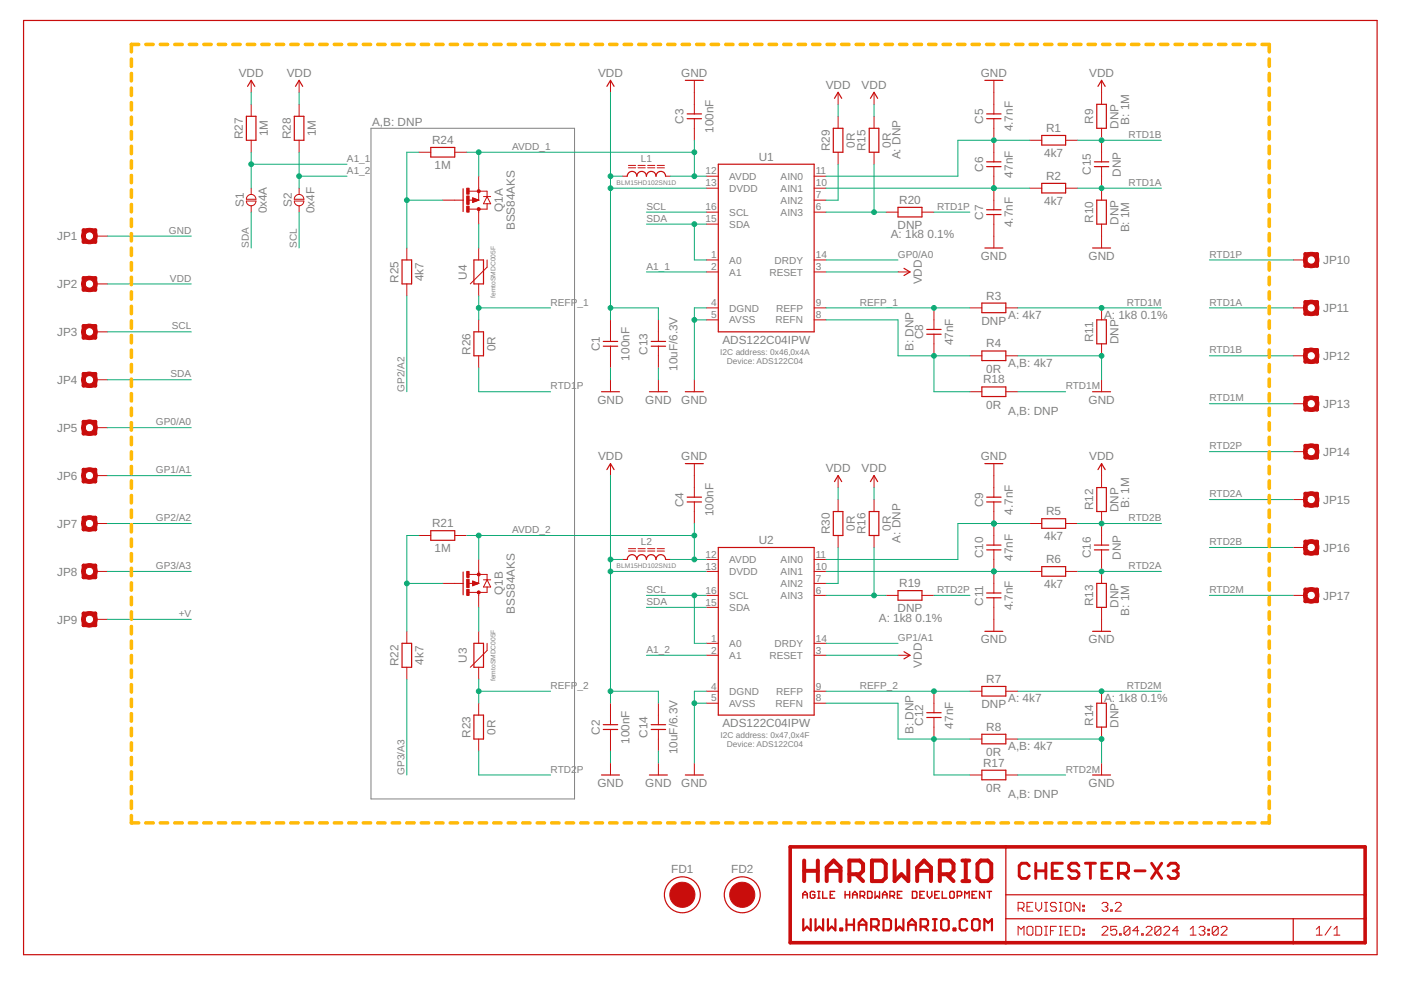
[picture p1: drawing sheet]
<svg xmlns="http://www.w3.org/2000/svg" width="297mm" height="210mm" viewBox="0 0 297 210" stroke-linecap="round" stroke-linejoin="round" font-family="sans-serif">
<path d="M78.7 27.2h43.1v142.2h-43.1z" fill="none" stroke="#808080" stroke-width=".21"/>
<g fill="none" stroke="#c90d0c" stroke-width=".61">
<path d="M218.2 183.6l-.5-.6h-1.1l-.5 .6v2.1l.5 .5h1.1l.5-.5M219.6 183v3.2M219.6 184.6h2.1M221.7 183v3.2M223.1 184.6h1.1M225.2 183h-2.1v3.2h2.1M228.7 183.6l-.5-.6h-1.1l-.5 .6v.5l.5 .5h1.1l.5 .6v.5l-.5 .5h-1.1l-.5-.5M230.1 183h2.2M231.2 183v3.2M233.6 184.6h1.1M235.8 183h-2.2v3.2h2.2M237.1 185.2h1.6l.6-.6v-1l-.6-.6h-1.6v3.2"/>
<path d="M238.2 185.2l1.1 1M240.6 184.6h2.2M244.2 183l2.1 3.2M246.3 183l-2.1 3.2M247.6 183.6l.6-.6h1.1l.5 .6v.5l-.5 .5M248.7 184.6h.6M249.3 184.6l.5 .6v.5l-.5 .5h-1.1l-.6-.5"/>
</g>
<g fill="none" stroke="#c90d0c" stroke-width=".21">
<path d="M53.3 17v2.6M63.4 17v2.6M129.4 17v2.6M147.2 17v7.2M177.7 19.6v2.5M185.3 19.6v2.5M210.7 17v7.2M233.6 17v5.1M53.3 22.1v2.6M53.3 29.7v2.6M53.3 39.9v1.3M63.4 22.1v2.6"/>
<path d="M63.4 29.7v2.6M63.4 39.9v1.3M88.8 32.3h2.5M96.4 32.3h2.6M101.5 37.4v5M132 37.4h1M133.2 35.6h1.6M133.2 35.1h1.6M135.3 35.6h1.5M135.3 35.1h1.5M137.3 35.6h1.5M137.3 35.1h1.5"/>
<path d="M139.3 35.6h1.6M139.3 35.1h1.6M141.1 37.4h1M147.2 25.2v4.5M149.8 39.9h2.5M149.8 37.4h2.5M172.6 39.9h2.6M172.6 37.4h2.6M177.7 24.7v2.5M177.7 32.3v2.5M185.3 24.7v2.5M185.3 32.3v2.5"/>
<path d="M210.7 25.2v9.1M210.7 35.3v9.2M218.3 39.9h2.6M218.3 29.7h2.6M225.9 39.9h2.6M225.9 29.7h2.6M233.6 27.2v7.1M233.6 35.3v7.1M20.2 50.1h2.6M52.2 42.6h2.1a1.02 1.02 0 0 1-1 1 1.02 1.02 0 0 1-1.1-1zM52.5 41.5a1.01 1.01 0 0 1 1.1-.2 1.01 1.01 0 0 1 .7 .9h-2.1zM53.3 43.6v1.4"/>
<path d="M62.4 42.6h2a1.02 1.02 0 0 1-1 1 1.02 1.02 0 0 1-1-1zM62.7 41.5a1.01 1.01 0 0 1 1.1-.2 1.01 1.01 0 0 1 .6 .9h-2zM63.4 43.6v1.4M86.3 52.6v2.5M93.9 42.4h4.3M99.5 42.4h2M99.5 40.5h3.8v1.2M100.2 41.9l1.3 .5-1.3 .5zM100.2 42.3l1.3 .1M100.2 42.2l1.3 .2M100.2 42.1l1.3 .3M101.5 44.3v3.2"/>
<path d="M101.5 52.6v2.5M101.5 42.4l-1.3 .4M101.5 42.4l-1.3 .3M101.5 42.4l-1.3 .2M102.5 41.7h1.5M103.3 43.2v1.1h-3.8M103.3 55.1v1.5l-3.6 3.6M103.3 41.7l.7 1.5h-1.5zM149.8 55.1h2.5M149.8 57.7h2.5M149.8 47.5h2.5M149.8 45h2.5"/>
<path d="M172.6 55.1h2.6M172.6 57.7h2.6M172.6 45h2.6M172.6 42.4h2.6M187.9 45h2.5M190.4 57.7h2.5M195.5 45h2.5M210.7 45.5v7.1M233.6 47.5v5.1M274.2 55.1h2.5M20.2 60.2h2.6M20.2 70.4h2.6"/>
<path d="M86.3 60.2v2.5M101.5 60.2v2.5M101.5 67.8v2.6M101.5 75.4v2.6M129.4 67.8v4.6M129.4 73.4v4.6M139.6 67.8v4.6M139.6 73.4v4.6M149.8 65.3h2.5M149.8 67.8h2.5M172.6 65.3h2.6M172.6 67.8h2.6"/>
<path d="M198 65.3v4.5M198 70.9v4.5M205.6 75.4h2.6M205.6 65.3h2.6M213.3 75.4h2.5M213.3 65.3h2.5M233.6 65.3v2.5M233.6 72.9v2.5M274.2 75.4h2.5M274.2 65.3h2.5M20.2 90.7h2.6M20.2 80.5h2.6"/>
<path d="M129.4 80.5v2.6M129.4 98.3v2.5M139.6 80.5v2.6M147.2 80.5v2.6M147.2 98.3v7.1M205.6 83.1h2.6M210.7 98.3v7.1M213.3 83.1h2.5M233.6 80.5v2.6M233.6 98.3v5.1M274.2 95.8h2.5M274.2 85.6h2.5"/>
<path d="M20.2 100.8h2.6M20.2 111h2.6M88.8 113.5h2.5M96.4 113.5h2.6M101.5 118.6v5.1M132 118.6h1M133.2 116.8h1.6M133.2 116.3h1.6M135.3 116.8h1.5M135.3 116.3h1.5M137.3 116.8h1.5M137.3 116.3h1.5"/>
<path d="M139.3 116.8h1.6M139.3 116.3h1.6M141.1 118.6h1M147.2 106.4v4.6M149.8 118.6h2.5M172.6 118.6h2.6M177.7 100.8v2.6M177.7 105.9v2.6M177.7 113.5v2.6M185.3 100.8v2.6M185.3 105.9v2.6M185.3 113.5v2.6"/>
<path d="M210.7 106.4v9.2M210.7 116.6v9.1M218.3 111h2.6M225.9 111h2.6M233.6 108.5v7.1M233.6 116.6v7.1M274.2 116.1h2.5M274.2 105.9h2.5M20.2 121.2h2.6M20.2 131.3h2.6M86.3 133.9v2.5M93.9 123.7h4.3"/>
<path d="M99.5 123.7h2M99.5 121.8h3.8v1.1M100.2 123.2l1.3 .5-1.3 .5zM100.2 123.6l1.3 .1M100.2 123.4l1.3 .3M100.2 123.3l1.3 .4M101.5 125.6v3.2M101.5 133.9v2.5M101.5 123.7l-1.3 .4M101.5 123.7l-1.3 .3M101.5 123.7l-1.3 .1M102.5 122.9h1.5"/>
<path d="M103.3 124.5v1.1h-3.8M103.3 122.9l.7 1.6h-1.5zM103.3 136.4v1.5l-3.6 3.6M149.8 121.2h2.5M149.8 126.2h2.5M149.8 138.9h2.5M149.8 136.4h2.5M149.8 128.8h2.5M172.6 121.2h2.6M172.6 126.2h2.6M172.6 138.9h2.6M172.6 136.4h2.6"/>
<path d="M172.6 123.7h2.6M187.9 126.2h2.5M190.4 138.9h2.5M195.5 126.2h2.5M210.7 126.7v7.2M218.3 121.2h2.6M225.9 121.2h2.6M233.6 128.8v5.1M274.2 126.2h2.5M86.3 141.5v2.5M101.5 141.5v2.5M101.5 149.1v2.5"/>
<path d="M101.5 156.7v2.5M129.4 149.1v4.5M129.4 154.7v4.5M139.6 149.1v4.5M139.6 154.7v4.5M149.8 149.1h2.5M149.8 146.6h2.5M172.6 149.1h2.6M172.6 146.6h2.6M198 146.6v4.5M198 152.1v4.6M205.6 146.6h2.6"/>
<path d="M205.6 156.7h2.6M213.3 146.6h2.5M213.3 156.7h2.5M233.6 146.6v2.5M233.6 154.2v2.5M129.4 161.8v2.5M139.6 161.8v2.5M147.2 161.8v2.5M205.6 164.3h2.6M213.3 164.3h2.5M233.6 161.8v2.5M215.9 192.6h.9l.3-.3v-.7l-.3-.3h-.9v1.9"/>
<path d="M215.9 198.3v-1.9l.6 .6 .6-.6v1.9M216.5 192.6l.6 .6M217.7 196.7l.3-.3h.7l.3 .3v1.3l-.3 .3h-.7l-.3-.3zM217.7 192.3h.7M219 191.3h-1.3v1.9h1.3M219.6 196.4h.9l.4 .3v1.3l-.4 .3h-.9zM219.6 191.3v1.3l.6 .6 .7-.6v-1.3M221.5 198.3h.6M221.5 196.4h.6M221.5 191.3h.6M221.5 193.2h.6M221.8 191.3v1.9"/>
<path d="M221.8 196.4v1.9M222.7 197.3h.7M224 196.4h-1.3v1.9M224 191.6l-.3-.3h-.7l-.3 .3v.3l.3 .4h.7l.3 .3v.3l-.3 .3h-.7l-.3-.3M224.6 198.3h.6M224.6 196.4h.6M224.6 191.3h.6M224.6 193.2h.6M224.9 191.3v1.9M224.9 196.4v1.9M225.8 197.3h.7M226.1 191.3h.7l.3 .3v1.3l-.3 .3h-.7l-.3-.3v-1.3z"/>
<path d="M227.1 196.4h-1.3v1.9h1.3M227.7 196.4h.9l.4 .3v1.3l-.4 .3h-.9zM229 191.3v1.9l-1.3-1.9v1.9M229.6 198h.3v.3h-.3zM229.6 197h.3v.3h-.3zM229.6 191.9h.3v.4h-.3zM229.6 192.9h.3v.3h-.3zM233.6 196.7l.4-.3h.6l.3 .3v.3l-1.3 1.3h1.3M233.6 191.6l.4-.3h.6l.3 .3v.3l-.3 .4M234.3 192.3h.3M234.6 192.3l.3 .3v.3l-.3 .3h-.6l-.4-.3M235.5 192.9h.3v.3h-.3z"/>
<path d="M236.5 191.6l.2-.3h.7l.3 .3v.3l-1.2 1.3h1.2M236.8 196.4h-1.3v.9l.6-.3h.4l.3 .3v.7l-.3 .3h-.7l-.3-.3M237.4 198h.3v.3h-.3zM239.6 196.7v1.3l-.4 .3h-.6l-.3-.3M239.6 196.7l-.4-.3h-.6l-.3 .3v1.3M239.6 196.7l-1.3 1.3M241.4 197.3h-1.2l.9-.9v1.9M242.1 198h.3v.3h-.3zM243 196.7l.3-.3h.6l.3 .3v.3l-1.2 1.3h1.2M246.1 196.7v1.3l-.3 .3h-.6l-.3-.3M246.1 196.7l-.3-.3h-.6l-.3 .3v1.3M246.1 196.7l-1.2 1.3"/>
<path d="M246.7 196.7l.4-.3h.6l.3 .3v.3l-1.3 1.3h1.3M249.9 197.3h-1.3l1-.9v1.9M252.3 198.3h1.3M252.3 197l.7-.6v1.9M254.2 196.7l.3-.3h.7l.3 .3v.3l-.3 .3M254.8 197.3h.4M255.2 197.3l.3 .4v.3l-.3 .3h-.7l-.3-.3M256.1 198h.3v.3h-.3zM256.1 197h.3v.3h-.3zM258.3 196.7v1.3l-.3 .3h-.7l-.3-.3M258.3 196.7l-.3-.3h-.7l-.3 .3v1.3M258.3 196.7l-1.3 1.3"/>
<path d="M258.9 196.7l.3-.3h.6l.3 .3v.3l-1.2 1.3h1.2M279.1 198.3h1.2M279.1 197l.6-.6v1.9M282.2 196.4l-1.3 1.9M282.8 198.3h1.3M282.8 197l.7-.6v1.9"/>
</g>
<g fill="none" stroke="#c90d0c" stroke-width=".76">
<path d="M17.7 58.9h2.5v2.6h-2.5zM17.7 48.8h2.5v2.5h-2.5zM276.7 53.8h2.6v2.6h-2.6zM17.7 69.1h2.5v2.5h-2.5zM17.7 79.2h2.5v2.6h-2.5zM276.7 64h2.6v2.5h-2.6zM276.7 74.2h2.6v2.5h-2.6zM17.7 89.4h2.5v2.5h-2.5zM17.7 99.6h2.5v2.5h-2.5zM276.7 84.3h2.6v2.6h-2.6zM276.7 94.5h2.6v2.5h-2.6zM17.7 109.7h2.5v2.6h-2.5z"/>
<path d="M17.7 119.9h2.5v2.5h-2.5zM276.7 104.6h2.6v2.6h-2.6zM276.7 114.8h2.6v2.5h-2.6zM17.7 130h2.5v2.6h-2.5zM276.7 125h2.6v2.5h-2.6zM167.5 179.6h121.9v20.3h-121.9z"/>
</g>
<g fill="none" stroke="#c90d0c" stroke-width=".25">
<path d="M5 4.3h287v198.1h-287zM52.5 18.3l.8-1.3 .7 1.3M62.7 18.3l.7-1.3 .8 1.3M128.7 18.3l.7-1.3 .8 1.3M145.3 17h3.8M208.8 17h3.8M232.8 18.3l.8-1.3 .7 1.3M52.2 24.7h2.1v5h-2.1zM62.4 24.7h2v5h-2zM91.3 31.3h5.1v2h-5.1zM133 37.4a1.02 1.02 0 0 1 1-1.1 1.02 1.02 0 0 1 1 1.1 1.02 1.02 0 0 1 1-1.1 1.02 1.02 0 0 1 1.1 1.1 1.02 1.02 0 0 1 1-1.1 1.02 1.02 0 0 1 1 1.1 1.02 1.02 0 0 1 1-1.1 1.02 1.02 0 0 1 1 1.1M145.7 25.2h3"/>
<path d="M145.7 24.2h3M152.3 34.8h20.3v35.6h-20.3zM176.7 27.2h2v5.1h-2zM176.9 20.8l.8-1.2 .8 1.2M184.3 27.2h2v5.1h-2zM184.6 20.8l.7-1.2 .8 1.2M209.2 25.2h3M209.2 24.2h3M209.2 35.3h3M209.2 34.3h3M220.9 28.7h5v2.1h-5zM220.9 38.9h5v2h-5z"/>
<path d="M232 35.3h3.1M232 34.3h3.1M232.5 22.1h2.1v5.1h-2.1zM85.2 55.1h2.1v5.1h-2.1zM98.2 40v4.9M100.5 55.1h2v5.1h-2zM190.4 44h5.1v2h-5.1zM191.7 56.9l1.2 .8-1.2 .7M208.8 52.6h3.8M209.2 45.5h3M209.2 44.5h3M231.6 52.6h3.9"/>
<path d="M232.5 42.4h2.1v5.1h-2.1zM100.5 70.4h2v5h-2zM127.9 73.4h3.1M127.9 72.4h3.1M138.1 73.4h3M138.1 72.4h3M196.5 70.9h3M196.5 69.8h3M208.2 64.3h5.1v2h-5.1zM208.2 74.4h5.1v2.1h-5.1zM232.5 67.8h2.1v5.1h-2.1zM127.5 83.1h3.8"/>
<path d="M128.7 99.6l.7-1.3 .8 1.3M137.7 83.1h3.8M145.3 83.1h3.8M145.3 98.3h3.8M208.2 82h5.1v2.1h-5.1zM208.8 98.3h3.8M231.6 83.1h3.9M232.8 99.6l.8-1.3 .7 1.3M91.3 112.5h5.1v2.1h-5.1zM133 118.6a1.02 1.02 0 0 1 1-1 1.02 1.02 0 0 1 1 1 1.02 1.02 0 0 1 1-1 1.02 1.02 0 0 1 1.1 1 1.02 1.02 0 0 1 1-1 1.02 1.02 0 0 1 1 1 1.02 1.02 0 0 1 1-1 1.02 1.02 0 0 1 1 1M145.7 106.4h3M145.7 105.4h3"/>
<path d="M152.3 116.1h20.3v35.5h-20.3zM176.7 108.5h2v5h-2zM176.9 102.1l.8-1.3 .8 1.3M184.3 108.5h2v5h-2zM184.6 102.1l.7-1.3 .8 1.3M209.2 106.4h3M209.2 105.4h3M209.2 116.6h3M209.2 115.6h3M220.9 110h5v2h-5zM232 116.6h3.1M232 115.6h3.1"/>
<path d="M232.5 103.4h2.1v5.1h-2.1zM85.2 136.4h2.1v5.1h-2.1zM98.2 121.3v4.8M100.5 136.4h2v5.1h-2zM190.4 125.2h5.1v2.1h-5.1zM191.7 138.2l1.2 .7-1.2 .8M208.8 133.9h3.8M209.2 126.7h3M209.2 125.7h3M220.9 120.1h5v2.1h-5zM231.6 133.9h3.9M232.5 123.7h2.1v5.1h-2.1z"/>
<path d="M100.5 151.6h2v5.1h-2zM127.9 154.7h3.1M127.9 153.6h3.1M138.1 154.7h3M138.1 153.6h3M196.5 152.1h3M196.5 151.1h3M208.2 145.5h5.1v2.1h-5.1zM208.2 155.7h5.1v2h-5.1zM232.5 149.1h2.1v5.1h-2.1zM127.5 164.3h3.8M137.7 164.3h3.8"/>
<path d="M145.3 164.3h3.8M208.2 163.3h5.1v2h-5.1zM213.3 179.6v20.3M231.6 164.3h3.9M213.3 189.7h76.1M213.3 194.8h76.1M274.2 194.8v5.1"/>
<circle cx="144.7" cy="189.7" r="3.8"/>
<circle cx="157.4" cy="189.7" r="3.8"/>
</g>
<g fill="none" stroke="#c90d0c" stroke-width=".85">
<path d="M170.5 182.5v4.3M170.5 184.6h2.9M173.4 182.5v4.3M175.3 184.6h2.9M175.3 186.8v-2.9l1.4-1.4 1.5 1.4v2.9M180.1 185.4h2.2l.7-.8v-1.4l-.7-.7h-2.2v4.3M181.5 185.4l1.5 1.4M184.9 182.5h2.1l.8 .7v2.9l-.8 .7h-2.1zM189.7 182.5v4.3l1.4-1.4 1.5 1.4v-4.3M194.5 184.6h2.9M194.5 186.8v-2.9l1.4-1.4 1.5 1.4v2.9M199.3 185.4h2.1l.8-.8v-1.4l-.8-.7h-2.1v4.3"/>
<path d="M200.7 185.4l1.5 1.4M204 182.5h1.5M204 186.8h1.5M204.8 182.5v4.3M208 182.5h1.4l.8 .7v2.9l-.8 .7h-1.4l-.8-.7v-2.9z"/>
</g>
<g fill="none" stroke="#c90d0c" stroke-width=".3">
<path d="M170.2 190.4v-.9l.5-.5 .5 .5v.9M170.2 189.7h1M172.8 189.2l-.3-.2h-.5l-.2 .2v1l.2 .2h.5l.3-.2v-.5h-.5M173.4 189h.5M173.4 190.4h.5M173.6 189v1.4M174.4 189v1.4h1M176 189.7h.5M177 189h-1v1.4h1M179.2 189.7h.9M179.2 189v1.4M180.1 189v1.4"/>
<path d="M180.8 189.7h.9M180.8 190.4v-.9l.5-.5 .4 .5v.9M182.4 189.9h.7l.2-.2v-.5l-.2-.2h-.7v1.4M182.8 189.9l.5 .5M183.9 189h.8l.2 .2v1l-.2 .2h-.8zM185.5 189v1.4l.5-.5 .5 .5v-1.4M187.1 189.7h1M187.1 190.4v-.9l.5-.5 .5 .5v.9M188.7 189.9h.7l.3-.2v-.5l-.3-.2h-.7v1.4M189.2 189.9l.5 .5M190.3 189.7h.5M191.2 189h-.9v1.4h.9"/>
<path d="M193.4 189h.8l.2 .2v1l-.2 .2h-.8zM195 189.7h.5M196 189h-1v1.4h1M196.6 189v.9l.5 .5 .5-.5v-.9M198.2 189.7h.5M199.2 189h-1v1.4h1M199.8 189v1.4h.9M201.6 189h.5l.2 .2v1l-.2 .2h-.5l-.2-.2v-1zM202.9 189.9h.8l.2-.2v-.5l-.2-.2h-.8v1.4M204.5 190.4v-1.4l.5 .5 .5-.5v1.4M206.1 189.7h.5M207.1 189h-1v1.4h1"/>
<path d="M208.7 189v1.4l-1-1.4v1.4M209.3 189h.9M209.8 189v1.4"/>
</g>
<g fill="none" stroke="#c90d0c" stroke-width=".47">
<path d="M170.3 194.9v2.4l.8-.8 .8 .8v-2.4M172.9 194.9v2.4l.8-.8 .8 .8v-2.4M175.5 194.9v2.4l.8-.8 .8 .8v-2.4M178.2 196.9h.4v.4h-.4zM179.5 194.9v2.4M179.5 196.1h1.6M181.1 194.9v2.4M182.1 196.1h1.6M182.1 197.3v-1.6l.8-.8 .8 .8v1.6M184.7 196.5h1.2l.4-.4v-.8l-.4-.4h-1.2v2.4M185.5 196.5l.8 .8M187.3 194.9h1.2l.4 .4v1.6l-.4 .4h-1.2z"/>
<path d="M189.9 194.9v2.4l.8-.8 .8 .8v-2.4M192.6 196.1h1.6M192.6 197.3v-1.6l.8-.8 .8 .8v1.6M195.2 196.5h1.2l.4-.4v-.8l-.4-.4h-1.2v2.4M196 196.5l.8 .8M197.8 197.3h.8M197.8 194.9h.8M198.2 194.9v2.4M199.5 195.3l.4-.4h.8l.4 .4v1.6l-.4 .4h-.8l-.4-.4zM202.2 196.9h.4v.4h-.4zM205.1 195.3l-.4-.4h-.8l-.4 .4v1.6l.4 .4h.8l.4-.4M206.1 195.3l.4-.4h.8l.4 .4v1.6l-.4 .4h-.8l-.4-.4z"/>
<path d="M208.7 197.3v-2.4l.8 .8 .8-.8v2.4"/>
</g>
<g fill="#c90d0c" stroke="#c90d0c" stroke-width=".21">
<path d="M17.8 59.1a1.65 1.65 0 0 1 2.6 .2 1.65 1.65 0 0 1-1 2.5 1.65 1.65 0 0 1-2.1-1.6h.8a.9 .9 0 0 1 1.3-.8 .9 .9 0 0 1 .1 1.5 .9 .9 0 0 1-1.4-.5v-.2h-.8l.1-.4z" fill-rule="evenodd"/>
<path d="M17.8 89.6a1.65 1.65 0 0 1 2.6 .2 1.65 1.65 0 0 1-1 2.5 1.65 1.65 0 0 1-2.1-1.6h.8a.9 .9 0 0 1 1.3-.8 .9 .9 0 0 1 .1 1.5 .9 .9 0 0 1-1.4-.5v-.2h-.8l.1-.4z" fill-rule="evenodd"/>
<path d="M17.8 99.7a1.65 1.65 0 0 1 2.6 .3 1.65 1.65 0 0 1-1 2.4 1.65 1.65 0 0 1-2.1-1.6h.8a.89 .89 0 0 1 1.3-.7 .89 .89 0 0 1 .1 1.5 .89 .89 0 0 1-1.4-.6v-.2h-.8l.1-.4z" fill-rule="evenodd"/>
<path d="M17.8 109.9a1.65 1.65 0 0 1 2.6 .2 1.65 1.65 0 0 1-1 2.5 1.65 1.65 0 0 1-2.1-1.6h.8a.89 .89 0 0 1 1.3-.8 .89 .89 0 0 1 .1 1.5 .89 .89 0 0 1-1.4-.5v-.2h-.8l.1-.4z" fill-rule="evenodd"/>
<path d="M17.8 120a1.65 1.65 0 0 1 2.6 .3 1.65 1.65 0 0 1-1 2.4 1.65 1.65 0 0 1-2.1-1.5h.8a.89 .89 0 0 1 1.3-.8 .89 .89 0 0 1 .1 1.5 .89 .89 0 0 1-1.4-.5v-.2h-.8l.1-.5z" fill-rule="evenodd"/>
<path d="M17.8 48.9a1.65 1.65 0 0 1 2.6 .3 1.65 1.65 0 0 1-1 2.4 1.65 1.65 0 0 1-2.1-1.5h.8a.89 .89 0 0 1 1.3-.8 .89 .89 0 0 1 .1 1.5 .89 .89 0 0 1-1.4-.5v-.2h-.8l.1-.5z" fill-rule="evenodd"/>
<path d="M17.8 79.4a1.65 1.65 0 0 1 2.6 .3 1.65 1.65 0 0 1-1 2.4 1.65 1.65 0 0 1-2.1-1.6h.8a.9 .9 0 0 1 1.3-.7 .9 .9 0 0 1 .1 1.5 .9 .9 0 0 1-1.4-.5v-.3h-.8l.1-.4z" fill-rule="evenodd"/>
<path d="M17.8 69.2a1.65 1.65 0 0 1 2.6 .3 1.65 1.65 0 0 1-1 2.4 1.65 1.65 0 0 1-2.1-1.5h.8a.9 .9 0 0 1 1.3-.8 .9 .9 0 0 1 .1 1.5 .9 .9 0 0 1-1.4-.5v-.2h-.8l.1-.4z" fill-rule="evenodd"/>
<path d="M276.8 125.1a1.66 1.66 0 0 1 2.6 .3 1.66 1.66 0 0 1-.9 2.4 1.66 1.66 0 0 1-2.1-1.6h.7a.89 .89 0 0 1 1.3-.7 .89 .89 0 0 1 .2 1.5 .89 .89 0 0 1-1.5-.6v-.2h-.7z" fill-rule="evenodd"/>
<path d="M276.8 114.9a1.66 1.66 0 0 1 2.6 .3 1.66 1.66 0 0 1-.9 2.5 1.66 1.66 0 0 1-2.1-1.6h.7a.89 .89 0 0 1 1.3-.8 .89 .89 0 0 1 .2 1.5 .89 .89 0 0 1-1.5-.5v-.2h-.7z" fill-rule="evenodd"/>
<path d="M276.8 104.8a1.66 1.66 0 0 1 2.6 .3 1.66 1.66 0 0 1-.9 2.4 1.66 1.66 0 0 1-2.1-1.6h.7a.89 .89 0 0 1 1.3-.8 .89 .89 0 0 1 .2 1.5 .89 .89 0 0 1-1.5-.5v-.2h-.7z" fill-rule="evenodd"/>
<path d="M276.8 94.6a1.66 1.66 0 0 1 2.6 .3 1.66 1.66 0 0 1-.9 2.5 1.66 1.66 0 0 1-2.1-1.6h.7a.89 .89 0 0 1 1.3-.8 .89 .89 0 0 1 .2 1.5 .89 .89 0 0 1-1.5-.5v-.2h-.7z" fill-rule="evenodd"/>
<path d="M276.8 84.5a1.66 1.66 0 0 1 2.6 .2 1.66 1.66 0 0 1-.9 2.5 1.66 1.66 0 0 1-2.1-1.6h.7a.9 .9 0 0 1 1.3-.8 .9 .9 0 0 1 .2 1.5 .9 .9 0 0 1-1.5-.5v-.2h-.7z" fill-rule="evenodd"/>
<path d="M276.8 74.3a1.66 1.66 0 0 1 2.6 .3 1.66 1.66 0 0 1-.9 2.4 1.66 1.66 0 0 1-2.1-1.6h.7a.9 .9 0 0 1 1.3-.7 .9 .9 0 0 1 .2 1.5 .9 .9 0 0 1-1.5-.5v-.3h-.7z" fill-rule="evenodd"/>
<path d="M276.8 64.2a1.66 1.66 0 0 1 2.6 .2 1.66 1.66 0 0 1-.9 2.5 1.66 1.66 0 0 1-2.1-1.6h.7a.9 .9 0 0 1 1.3-.8 .9 .9 0 0 1 .2 1.5 .9 .9 0 0 1-1.5-.5v-.2h-.7z" fill-rule="evenodd"/>
<path d="M276.8 54a1.66 1.66 0 0 1 2.6 .3 1.66 1.66 0 0 1-.9 2.4 1.66 1.66 0 0 1-2.1-1.6h.7a.9 .9 0 0 1 1.3-.7 .9 .9 0 0 1 .2 1.5 .9 .9 0 0 1-1.5-.5v-.3h-.7z" fill-rule="evenodd"/>
<path d="M17.8 130.2a1.65 1.65 0 0 1 2.6 .2 1.65 1.65 0 0 1-1 2.5 1.65 1.65 0 0 1-2.1-1.6h.8a.89 .89 0 0 1 1.3-.8 .89 .89 0 0 1 .1 1.5 .89 .89 0 0 1-1.4-.5v-.2h-.8l.1-.4z" fill-rule="evenodd"/>
<circle cx="144.7" cy="189.7" r="2.67"/>
<circle cx="157.4" cy="189.7" r="2.67"/>
<circle cx="101.5" cy="121.8" r=".33"/>
<circle cx="101.5" cy="125.6" r=".33"/>
<circle cx="101.5" cy="40.5" r=".33"/>
<circle cx="101.5" cy="44.3" r=".33"/>
</g>
<g fill="#c90d0c" stroke="#c90d0c" stroke-width=".21">
<path d="M99 125h.5v1.2h-.5z"/>
<path d="M99 121.2h.5v1.2h-.5z"/>
<path d="M99 122.8h.5v1.8h-.5z"/>
<path d="M99 43.7h.5v1.3h-.5z"/>
<path d="M99 39.9h.5v1.3h-.5z"/>
<path d="M99 41.6h.5v1.7h-.5z"/>
</g>
<g fill="none" stroke="#0dab76" stroke-width=".21">
<path d="M53.3 19.6v2.5M63.4 19.6v2.5M129.4 19.6v48.2M53.3 32.3v7.6M53.3 34.8h20.3M63.4 37.4h10.2M63.4 32.3v7.6M88.8 32.3h-2.5v20.3M99 32.3h48.2M101.5 32.3v5.1M129.4 39.9h20.4M129.4 37.4h2.6"/>
<path d="M142.1 37.4h7.7M147.2 29.7v7.7M175.2 39.9h43.1M177.7 22.1v2.6M177.7 34.8v7.6h-2.5M185.3 22.1v2.6M185.3 34.8v10.2M218.3 29.7h-15.2v7.7h-27.9M228.5 39.9h17.8M228.5 29.7h17.8M22.8 50.1h17.8M53.3 45v7.6"/>
<path d="M63.4 45v7.6M86.3 42.4h7.6M101.5 47.5v5.1M137.1 57.7h12.7M137.1 47.5h12.7M137.1 45h12.7M147.2 47.5v7.6h2.6M175.2 57.7h15.2M175.2 55.1h15.2M175.2 45h12.7M198 45h7.6M256.4 55.1h17.8"/>
<path d="M22.8 60.2h17.8M22.8 70.4h17.8M86.3 62.7v20.4M101.5 65.3h15.2M101.5 62.7v5.1M101.5 78v5.1h15.2M129.4 65.3h10.2v2.5M129.4 78v2.5M139.6 78v2.5M147.2 67.8h2.6M149.8 65.3h-2.6v15.2M175.2 65.3h30.4"/>
<path d="M175.2 67.8h15.2v7.6h15.2M198 75.4v7.7h7.6M215.8 65.3h30.5M215.8 75.4h17.8v5.1M256.4 65.3h17.8M256.4 75.4h17.8M22.8 80.5h17.8M22.8 90.7h17.8M215.8 83.1h10.1M256.4 85.6h17.8M256.4 95.8h17.8M22.8 100.8h17.8"/>
<path d="M22.8 111h17.8M88.8 113.5h-2.5v20.4M99 113.5h48.2M101.5 113.5v5.1M129.4 100.8v48.3M129.4 118.6h2.6M142.1 118.6h7.7M147.2 111v7.6M177.7 103.4v2.5M177.7 116.1v7.6h-2.5M185.3 103.4v2.5M185.3 116.1v10.1"/>
<path d="M218.3 111h-15.2v7.6h-27.9M228.5 111h17.8M256.4 116.1h17.8M256.4 105.9h17.8M22.8 121.2h17.8M22.8 131.3h17.8M86.3 123.7h7.6M101.5 128.8v5.1M129.4 121.2h20.4M137.1 138.9h12.7M137.1 128.8h12.7M137.1 126.2h12.7"/>
<path d="M147.2 126.2v10.2h2.6M175.2 121.2h43.1M175.2 138.9h15.2M175.2 126.2h12.7M175.2 136.4h15.2M198 126.2h7.6M228.5 121.2h17.8M256.4 126.2h17.8M86.3 144v20.3M101.5 146.6h15.2M101.5 144v5.1M101.5 159.2v5.1h15.2"/>
<path d="M129.4 159.2v2.6M129.4 146.6h10.2v2.5M139.6 159.2v2.6M147.2 149.1h2.6M149.8 146.6h-2.6v15.2M175.2 146.6h30.4M175.2 149.1h15.2v7.6h15.2M198 156.7v7.6h7.6M215.8 156.7h17.8v5.1M215.8 146.6h30.5M215.8 164.3h10.1"/>
</g>
<g fill="#0dab76" stroke="#0dab76" stroke-width=".21">
<circle cx="147.2" cy="67.8" r=".51"/>
<circle cx="233.6" cy="75.4" r=".51"/>
<circle cx="147.2" cy="149.1" r=".51"/>
<circle cx="233.6" cy="156.7" r=".51"/>
<circle cx="129.4" cy="37.4" r=".51"/>
<circle cx="129.4" cy="39.9" r=".51"/>
<circle cx="129.4" cy="65.3" r=".51"/>
<circle cx="129.4" cy="118.6" r=".51"/>
<circle cx="129.4" cy="121.2" r=".51"/>
<circle cx="129.4" cy="146.6" r=".51"/>
<circle cx="147.2" cy="47.5" r=".51"/>
<circle cx="147.2" cy="126.2" r=".51"/>
<circle cx="147.2" cy="37.4" r=".51"/>
<circle cx="147.2" cy="32.3" r=".51"/>
<circle cx="101.5" cy="32.3" r=".51"/>
<circle cx="210.7" cy="29.7" r=".51"/>
<circle cx="210.7" cy="39.9" r=".51"/>
<circle cx="198" cy="65.3" r=".51"/>
<circle cx="101.5" cy="65.3" r=".51"/>
<circle cx="198" cy="75.4" r=".51"/>
<circle cx="233.6" cy="39.9" r=".51"/>
<circle cx="233.6" cy="29.7" r=".51"/>
<circle cx="233.6" cy="65.3" r=".51"/>
<circle cx="147.2" cy="118.6" r=".51"/>
<circle cx="147.2" cy="113.5" r=".51"/>
<circle cx="101.5" cy="113.5" r=".51"/>
<circle cx="210.7" cy="111" r=".51"/>
<circle cx="210.7" cy="121.2" r=".51"/>
<circle cx="198" cy="146.6" r=".51"/>
<circle cx="101.5" cy="146.6" r=".51"/>
<circle cx="198" cy="156.7" r=".51"/>
<circle cx="233.6" cy="111" r=".51"/>
<circle cx="233.6" cy="121.2" r=".51"/>
<circle cx="233.6" cy="146.6" r=".51"/>
<circle cx="185.3" cy="126.2" r=".51"/>
<circle cx="185.3" cy="45" r=".51"/>
<circle cx="86.3" cy="123.7" r=".51"/>
<circle cx="86.3" cy="42.4" r=".51"/>
<circle cx="63.4" cy="37.4" r=".51"/>
<circle cx="53.3" cy="34.8" r=".51"/>
</g>
<g fill="none" stroke="#ffba08" stroke-width=".76">
<path d="M27.9 12.5v1.6M27.9 15.6v1.5M27.9 18.7v1.5M29.4 9.4h-1.5v1.6M30.9 9.4h1.6M34 9.4h1.5M37.1 9.4h1.5M40.2 9.4h1.5M43.2 9.4h1.6M46.3 9.4h1.5M49.4 9.4h1.5M52.4 9.4h1.6"/>
<path d="M55.5 9.4h1.6M58.6 9.4h1.5M61.7 9.4h1.5M64.7 9.4h1.6M67.8 9.4h1.6M70.9 9.4h1.5M74 9.4h1.5M77 9.4h1.6M80.1 9.4h1.5M83.2 9.4h1.5M86.3 9.4h1.5M89.3 9.4h1.6"/>
<path d="M92.4 9.4h1.5M95.5 9.4h1.5M98.5 9.4h1.6M101.6 9.4h1.6M104.7 9.4h1.5M107.8 9.4h1.5M110.8 9.4h1.6M113.9 9.4h1.5M117 9.4h1.5M120.1 9.4h1.5M123.1 9.4h1.6M126.2 9.4h1.5"/>
<path d="M129.3 9.4h1.5M132.3 9.4h1.6M135.4 9.4h1.6M138.5 9.4h1.5M141.6 9.4h1.5M144.6 9.4h1.6M147.7 9.4h1.6M150.8 9.4h1.5M153.9 9.4h1.5M156.9 9.4h1.6M160 9.4h1.5M163.1 9.4h1.5"/>
<path d="M166.2 9.4h1.5M169.2 9.4h1.6M172.3 9.4h1.5M175.4 9.4h1.5M178.4 9.4h1.6M181.5 9.4h1.6M184.6 9.4h1.5M187.7 9.4h1.5M190.7 9.4h1.6M193.8 9.4h1.6M196.9 9.4h1.5M200 9.4h1.5"/>
<path d="M203 9.4h1.6M206.1 9.4h1.5M209.2 9.4h1.5M212.2 9.4h1.6M215.3 9.4h1.6M218.4 9.4h1.5M221.5 9.4h1.5M224.5 9.4h1.6M227.6 9.4h1.6M230.7 9.4h1.5M233.8 9.4h1.5M236.8 9.4h1.6"/>
<path d="M239.9 9.4h1.5M243 9.4h1.5M246.1 9.4h1.5M249.1 9.4h1.6M252.2 9.4h1.5M255.3 9.4h1.5M258.3 9.4h1.6M261.4 9.4h1.6M264.5 9.4h1.5M267.6 9.4h1.5v1.6M269.1 12.5v1.6M269.1 15.6v1.5"/>
<path d="M269.1 18.7v1.5M27.9 21.8v1.5M27.9 24.8v1.6M27.9 27.9v1.6M27.9 31v1.6M27.9 34.1v1.6M27.9 37.2v1.5M269.1 21.8v1.5M269.1 24.8v1.6M269.1 27.9v1.6M269.1 31v1.6M269.1 34.1v1.6"/>
<path d="M269.1 37.2v1.5M27.9 40.3v1.5M27.9 43.3v1.6M27.9 46.4v1.6M27.9 49.5v1.6M27.9 52.6v1.6M27.9 55.7v1.6M27.9 58.8v1.5M269.1 40.3v1.5M269.1 43.3v1.6M269.1 46.4v1.6M269.1 49.5v1.6"/>
<path d="M269.1 52.6v1.6M269.1 55.7v1.6M269.1 58.8v1.5M27.9 61.9v1.5M27.9 64.9v1.6M27.9 68v1.6M27.9 71.1v1.6M27.9 74.2v1.6M27.9 77.3v1.5M269.1 61.9v1.5M269.1 64.9v1.6M269.1 68v1.6"/>
<path d="M269.1 71.1v1.6M269.1 74.2v1.6M269.1 77.3v1.5M27.9 80.4v1.5M27.9 83.5v1.5M27.9 86.6v1.5M27.9 89.6v1.6M27.9 92.7v1.6M27.9 95.8v1.6M27.9 98.9v1.5M269.1 80.4v1.5M269.1 83.5v1.5"/>
<path d="M269.1 86.6v1.5M269.1 89.6v1.6M269.1 92.7v1.6M269.1 95.8v1.6M269.1 98.9v1.5M27.9 102v1.5M27.9 105.1v1.5M27.9 108.1v1.6M27.9 111.2v1.6M27.9 114.3v1.6M27.9 117.4v1.6M269.1 102v1.5"/>
<path d="M269.1 105.1v1.5M269.1 108.1v1.6M269.1 111.2v1.6M269.1 114.3v1.6M269.1 117.4v1.6M27.9 120.5v1.5M27.9 123.6v1.5M27.9 126.6v1.6M27.9 129.7v1.6M27.9 132.8v1.6M27.9 135.9v1.6M27.9 139v1.5"/>
<path d="M269.1 120.5v1.5M269.1 123.6v1.5M269.1 126.6v1.6M269.1 129.7v1.6M269.1 132.8v1.6M269.1 135.9v1.6M269.1 139v1.5M27.9 142.1v1.5M27.9 145.2v1.5M27.9 148.3v1.5M27.9 151.3v1.6M27.9 154.4v1.6"/>
<path d="M27.9 157.5v1.6M269.1 142.1v1.5M269.1 145.2v1.5M269.1 148.3v1.5M269.1 151.3v1.6M269.1 154.4v1.6M269.1 157.5v1.6M27.9 172.9v1.6h1.5M27.9 160.6v1.5M27.9 163.7v1.5M27.9 166.8v1.5M27.9 169.8v1.6"/>
<path d="M30.9 174.5h1.6M34 174.5h1.5M37.1 174.5h1.5M40.2 174.5h1.5M43.2 174.5h1.6M46.3 174.5h1.5M49.4 174.5h1.5M52.4 174.5h1.6M55.5 174.5h1.6M58.6 174.5h1.5M61.7 174.5h1.5M64.7 174.5h1.6"/>
<path d="M67.8 174.5h1.6M70.9 174.5h1.5M74 174.5h1.5M77 174.5h1.6M80.1 174.5h1.5M83.2 174.5h1.5M86.3 174.5h1.5M89.3 174.5h1.6M92.4 174.5h1.5M95.5 174.5h1.5M98.5 174.5h1.6M101.6 174.5h1.6"/>
<path d="M104.7 174.5h1.5M107.8 174.5h1.5M110.8 174.5h1.6M113.9 174.5h1.5M117 174.5h1.5M120.1 174.5h1.5M123.1 174.5h1.6M126.2 174.5h1.5M129.3 174.5h1.5M132.3 174.5h1.6M135.4 174.5h1.6M138.5 174.5h1.5"/>
<path d="M141.6 174.5h1.5M144.6 174.5h1.6M147.7 174.5h1.6M150.8 174.5h1.5M153.9 174.5h1.5M156.9 174.5h1.6M160 174.5h1.5M163.1 174.5h1.5M166.2 174.5h1.5M169.2 174.5h1.6M172.3 174.5h1.5M175.4 174.5h1.5"/>
<path d="M178.4 174.5h1.6M181.5 174.5h1.6M184.6 174.5h1.5M187.7 174.5h1.5M190.7 174.5h1.6M193.8 174.5h1.6M196.9 174.5h1.5M200 174.5h1.5M203 174.5h1.6M206.1 174.5h1.5M209.2 174.5h1.5M212.2 174.5h1.6"/>
<path d="M215.3 174.5h1.6M218.4 174.5h1.5M221.5 174.5h1.5M224.5 174.5h1.6M227.6 174.5h1.6M230.7 174.5h1.5M233.8 174.5h1.5M236.8 174.5h1.6M239.9 174.5h1.5M243 174.5h1.5M246.1 174.5h1.5M249.1 174.5h1.6"/>
<path d="M252.2 174.5h1.5M255.3 174.5h1.5M258.3 174.5h1.6M261.4 174.5h1.6M264.5 174.5h1.5M269.1 160.6v1.5M269.1 163.7v1.5M269.1 166.8v1.5M269.1 169.8v1.6M269.1 172.9v1.6h-1.5"/>
</g>
<g font-size="2.5" fill="#808080">
<text x="50.6" y="16.3">VDD</text>
<text x="60.8" y="16.3">VDD</text>
<text x="126.8" y="16.3">VDD</text>
<text x="144.4" y="16.3">GND</text>
<text x="207.9" y="16.3">GND</text>
<text x="230.9" y="16.3">VDD</text>
<text x="175.1" y="18.8">VDD</text>
<text x="182.7" y="18.8">VDD</text>
<text x="51.5" y="29.5" transform="rotate(-90 51.5 29.5)">R27</text>
<text x="56.8" y="28.9" transform="rotate(-90 56.8 28.9)">1M</text>
<text x="61.6" y="29.5" transform="rotate(-90 61.6 29.5)">R28</text>
<text x="67" y="28.9" transform="rotate(-90 67 28.9)">1M</text>
<text x="78.9" y="26.7">A,B: DNP</text>
<text x="144.9" y="26.2" transform="rotate(-90 144.9 26.2)">C3</text>
<text x="151.3" y="28.2" transform="rotate(-90 151.3 28.2)">100nF</text>
<text x="208.4" y="26.2" transform="rotate(-90 208.4 26.2)">C5</text>
<text x="214.8" y="27.9" transform="rotate(-90 214.8 27.9)">4.7nF</text>
<text x="221.8" y="28">R1</text>
<text x="231.8" y="26.3" transform="rotate(-90 231.8 26.3)">R9</text>
<text x="237.1" y="27.3" transform="rotate(-90 237.1 27.3)">DNP</text>
<text x="239.4" y="26.4" transform="rotate(-90 239.4 26.4)">B: 1M</text>
<text x="91.6" y="30.5">R24</text>
<text x="92.1" y="35.8">1M</text>
<text x="160.9" y="34.1">U1</text>
<text x="175.9" y="32" transform="rotate(-90 175.9 32)">R29</text>
<text x="181.2" y="31.3" transform="rotate(-90 181.2 31.3)">0R</text>
<text x="183.5" y="32" transform="rotate(-90 183.5 32)">R15</text>
<text x="188.9" y="31.3" transform="rotate(-90 188.9 31.3)">0R</text>
<text x="190.9" y="33.8" transform="rotate(-90 190.9 33.8)">A: DNP</text>
<text x="221.4" y="33.3">4k7</text>
<text x="208.4" y="36.4" transform="rotate(-90 208.4 36.4)">C6</text>
<text x="214.8" y="37.6" transform="rotate(-90 214.8 37.6)">47nF</text>
<text x="221.8" y="38.1">R2</text>
<text x="231.3" y="37.1" transform="rotate(-90 231.3 37.1)">C15</text>
<text x="237.6" y="37.4" transform="rotate(-90 237.6 37.4)">DNP</text>
<text x="51.7" y="44" transform="rotate(-90 51.7 44)">S1</text>
<text x="56.6" y="45.3" transform="rotate(-90 56.6 45.3)">0x4A</text>
<text x="61.9" y="44" transform="rotate(-90 61.9 44)">S2</text>
<text x="66.7" y="45.2" transform="rotate(-90 66.7 45.2)">0x4F</text>
<text x="106.6" y="44.9" transform="rotate(-90 106.6 44.9)">Q1A</text>
<text x="190.6" y="43.2">R20</text>
<text x="208.4" y="46.6" transform="rotate(-90 208.4 46.6)">C7</text>
<text x="221.4" y="43.4">4k7</text>
<text x="231.8" y="47.3" transform="rotate(-90 231.8 47.3)">R10</text>
<text x="237.1" y="47.6" transform="rotate(-90 237.1 47.6)">DNP</text>
<text x="12.1" y="50.9">JP1</text>
<text x="109.1" y="48.8" transform="rotate(-90 109.1 48.8)">BSS84AKS</text>
<text x="188.9" y="50.6">A: 1k8</text>
<text x="190.3" y="48.5">DNP</text>
<text x="196.6" y="50.6">0.1%</text>
<text x="214.8" y="48.2" transform="rotate(-90 214.8 48.2)">4.7nF</text>
<text x="239.4" y="49.3" transform="rotate(-90 239.4 49.3)">B: 1M</text>
<text x="84.5" y="60" transform="rotate(-90 84.5 60)">R25</text>
<text x="89.8" y="59.7" transform="rotate(-90 89.8 59.7)">4k7</text>
<text x="99" y="59.3" transform="rotate(-90 99 59.3)">U4</text>
<text x="207.9" y="55.1">GND</text>
<text x="230.8" y="55.1">GND</text>
<text x="280.5" y="56">JP10</text>
<text x="12.1" y="61.1">JP2</text>
<text x="195.5" y="60.3" transform="rotate(-90 195.5 60.3)">VDD</text>
<text x="209.1" y="63.5">R3</text>
<text x="12.1" y="71.3">JP3</text>
<text x="195.7" y="72" transform="rotate(-90 195.7 72)">C8</text>
<text x="208.1" y="68.8">DNP</text>
<text x="213.8" y="67.6">A: 4k7</text>
<text x="234.1" y="67.6">A: 1k8</text>
<text x="241.8" y="67.6">0.1%</text>
<text x="280.5" y="66.2">JP11</text>
<text x="99.7" y="75.2" transform="rotate(-90 99.7 75.2)">R26</text>
<text x="105.1" y="74.5" transform="rotate(-90 105.1 74.5)">0R</text>
<text x="127.2" y="74.5" transform="rotate(-90 127.2 74.5)">C1</text>
<text x="133.5" y="76.4" transform="rotate(-90 133.5 76.4)">100nF</text>
<text x="137.3" y="75.2" transform="rotate(-90 137.3 75.2)">C13</text>
<text x="153.2" y="72.9">ADS122C04IPW</text>
<text x="193.7" y="74.4" transform="rotate(-90 193.7 74.4)">B: DNP</text>
<text x="202.1" y="73.2" transform="rotate(-90 202.1 73.2)">47nF</text>
<text x="209.1" y="73.7">R4</text>
<text x="213.8" y="77.7">A,B: 4k7</text>
<text x="231.8" y="72.6" transform="rotate(-90 231.8 72.6)">R11</text>
<text x="237.1" y="73" transform="rotate(-90 237.1 73)">DNP</text>
<text x="280.5" y="76.3">JP12</text>
<text x="12.1" y="81.4">JP4</text>
<text x="143.7" y="78.7" transform="rotate(-90 143.7 78.7)">10uF/6.3V</text>
<text x="208.4" y="81.3">R18</text>
<text x="209.1" y="79">0R</text>
<text x="126.7" y="85.6">GND</text>
<text x="136.8" y="85.6">GND</text>
<text x="144.4" y="85.6">GND</text>
<text x="209.1" y="86.6">0R</text>
<text x="213.8" y="87.9">A,B: DNP</text>
<text x="230.8" y="85.6">GND</text>
<text x="280.5" y="86.5">JP13</text>
<text x="12.1" y="91.6">JP5</text>
<text x="12.1" y="101.7">JP6</text>
<text x="126.8" y="97.5">VDD</text>
<text x="144.4" y="97.5">GND</text>
<text x="175.1" y="100.1">VDD</text>
<text x="182.7" y="100.1">VDD</text>
<text x="207.9" y="97.5">GND</text>
<text x="230.9" y="97.5">VDD</text>
<text x="280.5" y="96.6">JP14</text>
<text x="144.9" y="107.5" transform="rotate(-90 144.9 107.5)">C4</text>
<text x="208.4" y="107.5" transform="rotate(-90 208.4 107.5)">C9</text>
<text x="239.4" y="107.7" transform="rotate(-90 239.4 107.7)">B: 1M</text>
<text x="280.5" y="106.8">JP15</text>
<text x="12.1" y="111.9">JP7</text>
<text x="91.6" y="111.8">R21</text>
<text x="151.3" y="109.5" transform="rotate(-90 151.3 109.5)">100nF</text>
<text x="175.9" y="113.3" transform="rotate(-90 175.9 113.3)">R30</text>
<text x="181.2" y="112.6" transform="rotate(-90 181.2 112.6)">0R</text>
<text x="183.5" y="113.3" transform="rotate(-90 183.5 113.3)">R16</text>
<text x="188.9" y="112.6" transform="rotate(-90 188.9 112.6)">0R</text>
<text x="214.8" y="109.1" transform="rotate(-90 214.8 109.1)">4.7nF</text>
<text x="221.8" y="109.2">R5</text>
<text x="231.8" y="108.2" transform="rotate(-90 231.8 108.2)">R12</text>
<text x="237.1" y="108.6" transform="rotate(-90 237.1 108.6)">DNP</text>
<text x="92.1" y="117.1">1M</text>
<text x="160.9" y="115.3">U2</text>
<text x="190.9" y="115.1" transform="rotate(-90 190.9 115.1)">A: DNP</text>
<text x="208.4" y="118.4" transform="rotate(-90 208.4 118.4)">C10</text>
<text x="214.8" y="118.9" transform="rotate(-90 214.8 118.9)">47nF</text>
<text x="221.4" y="114.6">4k7</text>
<text x="221.8" y="119.4">R6</text>
<text x="231.3" y="118.4" transform="rotate(-90 231.3 118.4)">C16</text>
<text x="237.6" y="118.7" transform="rotate(-90 237.6 118.7)">DNP</text>
<text x="280.5" y="117">JP16</text>
<text x="12.1" y="122">JP8</text>
<text x="190.6" y="124.5">R19</text>
<text x="221.4" y="124.7">4k7</text>
<text x="106.6" y="126.2" transform="rotate(-90 106.6 126.2)">Q1B</text>
<text x="109.1" y="130.1" transform="rotate(-90 109.1 130.1)">BSS84AKS</text>
<text x="186.3" y="131.8">A: 1k8</text>
<text x="190.3" y="129.8">DNP</text>
<text x="194.1" y="131.8">0.1%</text>
<text x="208.4" y="128.4" transform="rotate(-90 208.4 128.4)">C11</text>
<text x="214.8" y="129.4" transform="rotate(-90 214.8 129.4)">4.7nF</text>
<text x="231.8" y="128.5" transform="rotate(-90 231.8 128.5)">R13</text>
<text x="237.1" y="128.9" transform="rotate(-90 237.1 128.9)">DNP</text>
<text x="239.4" y="130.5" transform="rotate(-90 239.4 130.5)">B: 1M</text>
<text x="280.5" y="127.1">JP17</text>
<text x="12.1" y="132.2">JP9</text>
<text x="207.9" y="136.4">GND</text>
<text x="230.8" y="136.4">GND</text>
<text x="84.5" y="141.2" transform="rotate(-90 84.5 141.2)">R22</text>
<text x="89.8" y="140.9" transform="rotate(-90 89.8 140.9)">4k7</text>
<text x="99" y="140.5" transform="rotate(-90 99 140.5)">U3</text>
<text x="195.5" y="141.6" transform="rotate(-90 195.5 141.6)">VDD</text>
<text x="209.1" y="144.8">R7</text>
<text x="213.8" y="148.8">A: 4k7</text>
<text x="234.1" y="148.8">A: 1k8</text>
<text x="241.8" y="148.8">0.1%</text>
<text x="105.1" y="155.8" transform="rotate(-90 105.1 155.8)">0R</text>
<text x="127.2" y="155.8" transform="rotate(-90 127.2 155.8)">C2</text>
<text x="153.2" y="154.2">ADS122C04IPW</text>
<text x="193.7" y="155.7" transform="rotate(-90 193.7 155.7)">B: DNP</text>
<text x="195.7" y="153.9" transform="rotate(-90 195.7 153.9)">C12</text>
<text x="202.1" y="154.5" transform="rotate(-90 202.1 154.5)">47nF</text>
<text x="208.1" y="150.1">DNP</text>
<text x="209.1" y="154.9">R8</text>
<text x="231.8" y="153.9" transform="rotate(-90 231.8 153.9)">R14</text>
<text x="237.1" y="154.3" transform="rotate(-90 237.1 154.3)">DNP</text>
<text x="99.7" y="156.5" transform="rotate(-90 99.7 156.5)">R23</text>
<text x="133.5" y="157.7" transform="rotate(-90 133.5 157.7)">100nF</text>
<text x="137.3" y="156.5" transform="rotate(-90 137.3 156.5)">C14</text>
<text x="143.7" y="159.9" transform="rotate(-90 143.7 159.9)">10uF/6.3V</text>
<text x="209.1" y="160.3">0R</text>
<text x="213.8" y="159">A,B: 4k7</text>
<text x="126.7" y="166.9">GND</text>
<text x="136.8" y="166.9">GND</text>
<text x="144.4" y="166.9">GND</text>
<text x="208.4" y="162.5">R17</text>
<text x="209.1" y="167.9">0R</text>
<text x="230.8" y="166.9">GND</text>
<text x="213.8" y="169.1">A,B: DNP</text>
<text x="142.3" y="185.1">FD1</text>
<text x="155" y="185.1">FD2</text>
</g>
<g font-size="2.1" fill="#808080">
<text x="239.3" y="29.2">RTD1B</text>
<text x="73.6" y="34.3">A1_1</text>
<text x="108.6" y="31.8">AVDD_1</text>
<text x="135.9" y="34.3">L1</text>
<text x="73.6" y="36.8">A1_2</text>
<text x="149.6" y="39.5">13</text>
<text x="149.6" y="37">12</text>
<text x="154.6" y="40.7">DVDD</text>
<text x="154.6" y="38.1">AVDD</text>
<text x="165.5" y="38.1">AIN0</text>
<text x="165.5" y="40.7">AIN1</text>
<text x="173" y="37">11</text>
<text x="173" y="39.5">10</text>
<text x="239.3" y="39.4">RTD1A</text>
<text x="137.1" y="47">SDA</text>
<text x="137.1" y="44.5">SCL</text>
<text x="149.6" y="47.2">15</text>
<text x="149.6" y="44.6">16</text>
<text x="154.6" y="45.7">SCL</text>
<text x="165.5" y="45.7">AIN3</text>
<text x="165.5" y="43.2">AIN2</text>
<text x="173" y="44.6">6</text>
<text x="173" y="42.1">7</text>
<text x="198.7" y="44.5">RTD1P</text>
<text x="35.8" y="49.5">GND</text>
<text x="52.7" y="52.6" transform="rotate(-90 52.7 52.6)">SDA</text>
<text x="62.9" y="52.6" transform="rotate(-90 62.9 52.6)">SCL</text>
<text x="154.6" y="48.3">SDA</text>
<text x="36" y="59.7">VDD</text>
<text x="137.1" y="57.2">A1_1</text>
<text x="150.8" y="54.8">1</text>
<text x="150.8" y="57.3">2</text>
<text x="154.6" y="55.9">A0</text>
<text x="154.6" y="58.4">A1</text>
<text x="163.1" y="58.4">RESET</text>
<text x="164.2" y="55.9">DRDY</text>
<text x="173" y="57.3">3</text>
<text x="173" y="54.8">14</text>
<text x="190.4" y="54.6">GP0/A0</text>
<text x="256.4" y="54.6">RTD1P</text>
<text x="116.7" y="64.8">REFP</text>
<text x="122.4" y="64.8">_1</text>
<text x="150.8" y="64.9">4</text>
<text x="173" y="64.9">9</text>
<text x="182.3" y="64.8">REFP_1</text>
<text x="238.9" y="64.8">RTD1M</text>
<text x="256.4" y="64.8">RTD1A</text>
<text x="36.4" y="69.9">SCL</text>
<text x="150.8" y="67.5">5</text>
<text x="154.6" y="66">DGND</text>
<text x="154.6" y="68.6">AVSS</text>
<text x="164.5" y="68.6">REFN</text>
<text x="164.6" y="66">REFP</text>
<text x="173" y="67.5">8</text>
<text x="256.4" y="74.9">RTD1B</text>
<text x="36.1" y="80">SDA</text>
<text x="85.8" y="83.1" transform="rotate(-90 85.8 83.1)">GP2/A2</text>
<text x="116.7" y="82.6">RTD1</text>
<text x="122.3" y="82.6">P</text>
<text x="225.9" y="82.6">RTD1M</text>
<text x="256.4" y="85.1">RTD1M</text>
<text x="33.1" y="90.2">GP0/A0</text>
<text x="256.4" y="95.3">RTD2P</text>
<text x="33.1" y="100.3">GP1/A1</text>
<text x="256.4" y="105.4">RTD2A</text>
<text x="33.1" y="110.5">GP2/A2</text>
<text x="108.6" y="113">AVDD_2</text>
<text x="239.3" y="110.5">RTD2B</text>
<text x="135.9" y="115.6">L2</text>
<text x="149.6" y="118.3">12</text>
<text x="154.6" y="119.4">AVDD</text>
<text x="165.5" y="119.4">AIN0</text>
<text x="173" y="118.3">11</text>
<text x="256.4" y="115.6">RTD2B</text>
<text x="33.1" y="120.6">GP3/A3</text>
<text x="137.1" y="125.7">SCL</text>
<text x="149.6" y="120.8">13</text>
<text x="149.6" y="125.9">16</text>
<text x="154.6" y="121.9">DVDD</text>
<text x="165.5" y="121.9">AIN1</text>
<text x="165.5" y="124.5">AIN2</text>
<text x="173" y="120.8">10</text>
<text x="173" y="125.9">6</text>
<text x="173" y="123.3">7</text>
<text x="198.7" y="125.7">RTD2P</text>
<text x="239.3" y="120.6">RTD2A</text>
<text x="256.4" y="125.7">RTD2M</text>
<text x="37.9" y="130.8">+V</text>
<text x="137.1" y="128.3">SDA</text>
<text x="149.6" y="128.4">15</text>
<text x="154.6" y="129.5">SDA</text>
<text x="154.6" y="127">SCL</text>
<text x="165.5" y="127">AIN3</text>
<text x="150.8" y="136">1</text>
<text x="154.6" y="137.2">A0</text>
<text x="164.2" y="137.2">DRDY</text>
<text x="173" y="136">14</text>
<text x="190.4" y="135.9">GP1/A1</text>
<text x="137.1" y="138.4">A1_2</text>
<text x="150.8" y="138.6">2</text>
<text x="154.6" y="139.7">A1</text>
<text x="163.1" y="139.7">RESET</text>
<text x="173" y="138.6">3</text>
<text x="116.7" y="146">REFP</text>
<text x="122.4" y="146">_2</text>
<text x="150.8" y="146.2">4</text>
<text x="150.8" y="148.7">5</text>
<text x="154.6" y="147.3">DGND</text>
<text x="154.6" y="149.8">AVSS</text>
<text x="164.5" y="149.8">REFN</text>
<text x="164.6" y="147.3">REFP</text>
<text x="173" y="148.7">8</text>
<text x="173" y="146.2">9</text>
<text x="182.3" y="146">REFP_2</text>
<text x="238.9" y="146">RTD2M</text>
<text x="85.8" y="164.3" transform="rotate(-90 85.8 164.3)">GP3/A3</text>
<text x="116.7" y="163.8">RTD2</text>
<text x="122.3" y="163.8">P</text>
<text x="225.9" y="163.8">RTD2M</text>
</g>
<g font-size="1.8" fill="#808080">
<text x="152.7" y="75.2">I2C address: 0x46,0x4A</text>
<text x="154.1" y="77.1">Device: ADS122C04</text>
<text x="152.8" y="156.5">I2C address: 0x47,0x4F</text>
<text x="154.1" y="158.4">Device: ADS122C04</text>
</g>
<g font-size="1.4" fill="#808080">
<text x="130.7" y="39.1">BLM15HD102SN1D</text>
<text x="105.1" y="63.1" transform="rotate(-90 105.1 63.1)">femtoSMDC005F</text>
<text x="130.7" y="120.4">BLM15HD102SN1D</text>
<text x="105.1" y="144.4" transform="rotate(-90 105.1 144.4)">femtoSMDC005F</text>
</g>
</svg>
